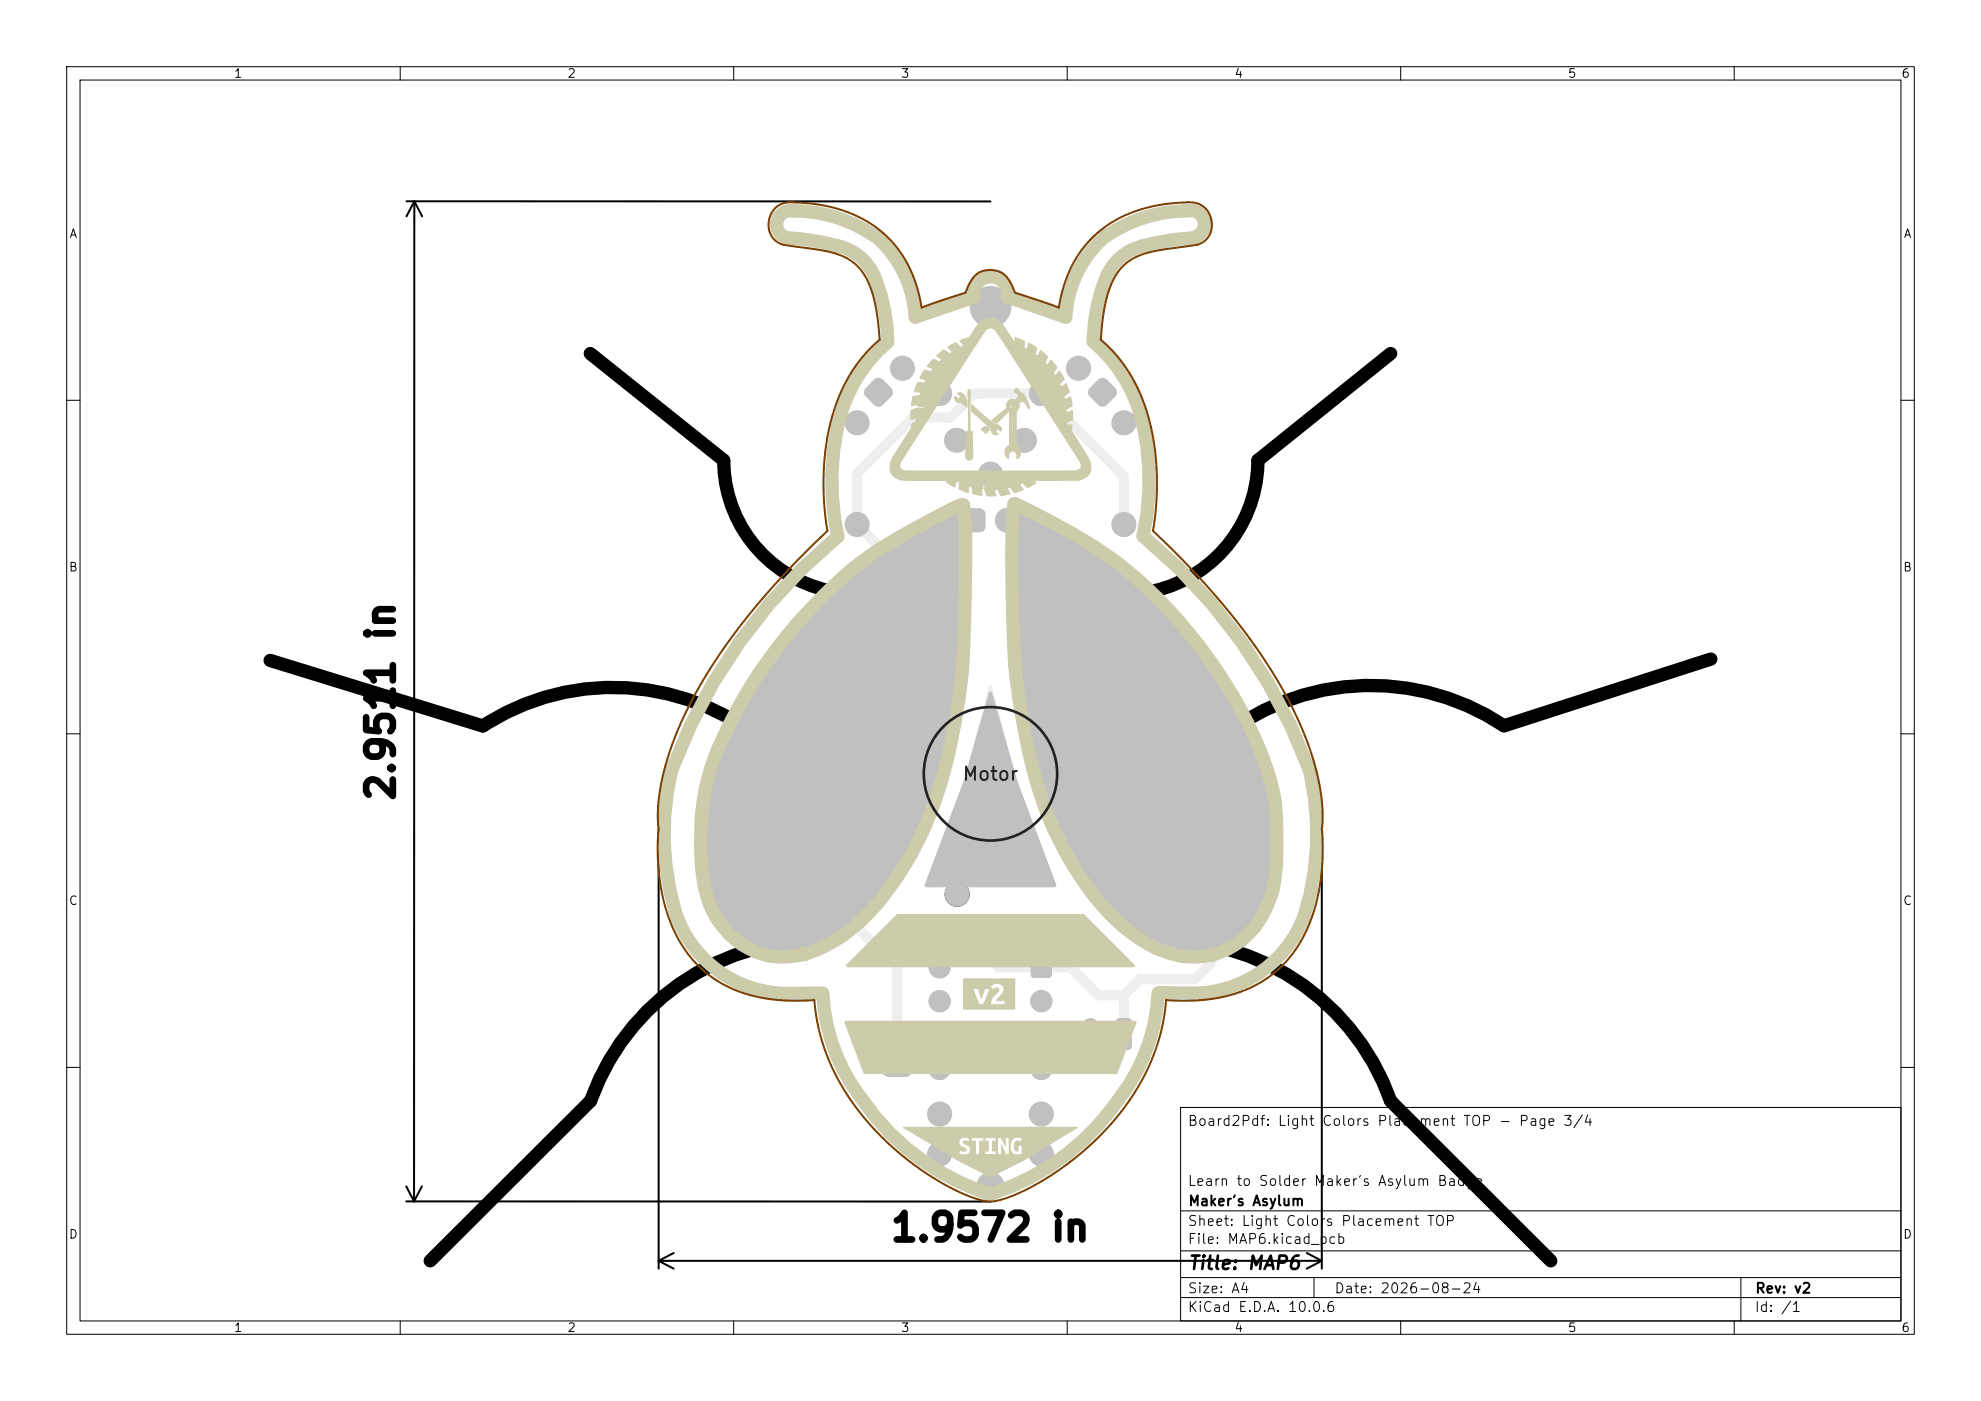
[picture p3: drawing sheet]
<svg xmlns="http://www.w3.org/2000/svg" width="297mm" height="210mm" viewBox="0 0 297 210" stroke-linecap="round" stroke-linejoin="round" font-family="sans-serif">
<path d="M88.5 53l20 16a20 20 0 0 0 18 19.9M208.5 53l-19.9 16a20.1 20.1 0 0 1-18.1 20M40.5 99l31.9 9.8M256.5 98.8l-31 10a36.1 36.1 0 0 0-47 6.1M72.4 108.8a35.7 35.7 0 0 1 46.1 6.2M122.5 141a36 36 0 0 0-34 24M174.5 141a36.1 36.1 0 0 1 34 24.1l24 23.9M88.6 165l-24.1 24" fill="none" stroke="#000" stroke-width="2"/>
<g fill="none" stroke="#000" stroke-width=".3">
<path d="M60.9 30.2h87.6M62.1 30.2v149.9M62.1 30.2l1.2 2.2M62.1 30.2l-1.2 2.2M98.7 124.2v66M198.2 124.2v66M60.9 177.8l1.2 2.3M63.3 177.8l-1.2 2.3M60.9 180.1h87.6M98.7 189h99.5M98.7 189l2.3 1.2M101 187.8l-2.3 1.2"/>
<path d="M195.9 187.8l2.3 1.2M198.2 189l-2.3 1.2"/>
</g>
<g fill="#eee" stroke="#eee" stroke-width=".15">
<circle cx="148.5" cy="46" r="3"/>
<circle cx="122.5" cy="141" r="2"/>
<circle cx="126.5" cy="89" r="2"/>
<circle cx="174.5" cy="141" r="2"/>
<circle cx="170.5" cy="89" r="2"/>
<circle cx="118.5" cy="115" r="2"/>
<circle cx="178.5" cy="115" r="2"/>
<circle cx="151" cy="78" r="1.8"/>
</g>
<path d="M144.4 76.5l.5-.3h2a.9 .9 0 0 1 .9 .9v1.8a.9 .9 0 0 1-.9 .9h-1.8a.9 .9 0 0 1-.9-.9v-2z" fill="#eee"/>
<g fill="#eee" stroke="#eee" stroke-width=".15">
<circle cx="148.5" cy="177.8" r="2.04"/>
<circle cx="128.5" cy="78.6" r="1.8"/>
<circle cx="128.5" cy="63.4" r="1.8"/>
</g>
<path d="M154.7 143.5l.3-.1h2.2a.5 .5 0 0 1 .5 .5v2.2a.5 .5 0 0 1-.5 .5h-2.2a.5 .5 0 0 1-.5-.5v-2.2z" fill="#eee"/>
<g fill="#eee" stroke="#eee" stroke-width=".15">
<circle cx="156.1" cy="150.1" r="1.6"/>
<circle cx="156.1" cy="155.2" r="1.6"/>
<circle cx="156.1" cy="160.2" r="1.6"/>
<circle cx="140.9" cy="160.2" r="1.6"/>
<circle cx="140.9" cy="155.2" r="1.6"/>
<circle cx="140.9" cy="150.1" r="1.6"/>
<circle cx="140.9" cy="145" r="1.6"/>
<circle cx="161.7" cy="55.2" r="1.8"/>
</g>
<path d="M164.7 56.9a.9 .9 0 0 1 1.2 0l1.3 1.3a.9 .9 0 0 1 0 1.2l-1.3 1.3a.9 .9 0 0 1-1.2 0l-1.3-1.3a.9 .9 0 0 1 0-1.2z" fill="#eee"/>
<g fill="#eee" stroke="#eee" stroke-width=".15">
<circle cx="143.4" cy="66" r="1.8"/>
<circle cx="148.5" cy="71.1" r="1.8"/>
<circle cx="153.6" cy="66" r="1.8"/>
<circle cx="168.5" cy="78.6" r="1.8"/>
<circle cx="168.5" cy="63.4" r="1.8"/>
<circle cx="156.1" cy="167" r="1.8"/>
<circle cx="140.9" cy="167" r="1.8"/>
<circle cx="156.1" cy="173" r="1.8"/>
<circle cx="140.9" cy="173" r="1.8"/>
</g>
<path d="M170.2 115h2.6" fill="none" stroke="#eee" stroke-width="5.2"/>
<path d="M126.9 112.9a1.3 1.3 0 0 1 1-.5h5.2a1.3 1.3 0 0 1 1.3 1.3v2.6a1.3 1.3 0 0 1-1.3 1.3h-5.2a1.3 1.3 0 0 1-1.3-1.3v-2.8z" fill="#eee"/>
<g fill="#eee" stroke="#eee" stroke-width=".15">
<circle cx="112.5" cy="132.6" r="1.8"/>
<circle cx="112.5" cy="123.4" r="1.8"/>
<circle cx="188.5" cy="120.4" r="1.8"/>
<circle cx="188.5" cy="135.6" r="1.8"/>
</g>
<path d="M112.1 128h.8" fill="none" stroke="#eee" stroke-width="3.6"/>
<path d="M163.5 153.8v2.4" fill="none" stroke="#eee" stroke-width="2.4"/>
<path d="M167.4 152.9l.4-.3h1.3a.6 .6 0 0 1 .6 .6v3.6a.6 .6 0 0 1-.6 .6h-1.2a.6 .6 0 0 1-.6-.6v-3.6z" fill="#eee"/>
<path d="M133.3 160.2h2.4" fill="none" stroke="#eee" stroke-width="2.4"/>
<path d="M132.4 154.1l.3-.1h3.6a.6 .6 0 0 1 .6 .6v1.2a.6 .6 0 0 1-.6 .6h-3.6a.6 .6 0 0 1-.6-.6v-1.3z" fill="#eee"/>
<circle cx="135.3" cy="55.2" r="1.8" fill="#eee" stroke="#eee" stroke-width=".15"/>
<g fill="#eee">
<path d="M129.8 58.2l1.3-1.3a.9 .9 0 0 1 1.2 0l1.3 1.3a.9 .9 0 0 1 0 1.2l-1.3 1.3a.9 .9 0 0 1-1.2 0l-1.3-1.3a.9 .9 0 0 1 0-1.2z"/>
<path d="M179.6 129.4l.4-.1h3a.5 .5 0 0 1 .5 .5v2.4a.5 .5 0 0 1-.5 .5h-3a.5 .5 0 0 1-.5-.5v-2.4z"/>
</g>
<path d="M181.2 126h.6" fill="none" stroke="#eee" stroke-width="3.4"/>
<g fill="#eee" stroke="#eee" stroke-width=".15">
<circle cx="156.1" cy="59" r="1.8"/>
<circle cx="140.9" cy="59" r="1.8"/>
</g>
<g fill="none" stroke="#eee" stroke-width=".5">
<path d="M141.9 79.6v2.6l-3 3v5.4l3.2 3.2v7.6l-4.2 4.2v13.2l-6.6 6.6v5.8l-2 2M154.7 78.6v2l1.4 1.4v1.4l-1.2 1.2v3.2l3 3v6.2l1.6 1.6v3.4l.2 .2M119.3 98.8h-1.6l-1 1v2.6l-5.2 5.2v1.4M125.7 94.4v-.4l-1.2-1.2h-2l-3.2 3.2v7.4l-2.6 2.6v.7l2.2 2.2v1.5l-.8 .8v.2M129.5 92v1l-1.4 1.4h-4.4l-1.6 1.6v1.2M137.4 83.5l-.5 .5v3.8l-2.8 2.8v2.4l2.8 2.8v3.6l-.6 .6M138.9 86.4h2.2l1.4 1.4v2M140.1 91.8l-1.6 1.6v6.4l-3.2 3.2h-3l-2 2v5.6M140.6 83.5h-3.6l-2.5 2.5M142.1 96.6l-2 2v2.4l-4.6 4.6h-1l-1.8 1.8v2l3.4 3.4v5l-2.2 2.2h-6.2M156.1 82.6h1.4l1.4 1.4v3.8l1.8 1.8v1.6l1.8 1.8v2.6l-1.4 1.4M156.4 89.3v.2l-2.3 2.3v1.6l.8 .8"/>
<path d="M157.9 94l-2.4 2.4v3.6l.8 .8v9l3.6 3.6h3.4l1.8 1.8v3.4l3.4 3.4v4.6l4 4h4.2l.6 .6v3.2l1.2 1.2M158.9 86.8h3.8l3.2 3.2v3l-1.4 1.4v4.8l-1.2 1.2v3.6l-.4 .4M164.5 96.8h1.2l1.4 1.4v4M165.9 91.2l3.2 3.2M169.1 94.4v5.8l2.8 2.8h6.8l2 2v3.6M169.1 94.4h3.2l1.2 1.2v4.2M173.5 97.2h-.2l-1.4 1.4v2.4l.4 .4h4.4M109.1 116.8l.4 .4v3.6l-.8 .8v6.8l-1.8 1.8v2.8l2 2v2.4l1.6 1.6h3.2l.6 .6v1M109.1 116.8l-2 2v6l.4 .4M112.9 109.6l-3.8 3.8v3.4M112.9 109.6h.2l1 1v.8l-2.6 2.6v2.4M113.7 105.4v3.4l-.8 .8"/>
<path d="M115.8 118.5v3l2.1 2.1v1.8M116.7 106.4h-.8l-.8 .8v1.6l.8 .8v2l-1.6 1.6v3.8l5.8 5.8v3l-1.6 1.6v5.4l-1 1v3l1 1v3.4M116.9 119.6l.4-.4h1.8l1 1M125.1 118.8h1.4l1.2 1.2M125.9 101h2.4l2.9 2.9h.2M127.7 120l-3 3v7.2l1.4 1.4M130.3 107.8l-2 2h-1.6l-1.6 1.6M130.9 120v2.6l-1 1h-1.4l-1.8 1.8v2.4l1.8 1.8v2M133.5 106.6h.6l1.4 1.4v1.8M139.5 104l1.4 1.4v3l-1 1v4.2M161 116.5h.2l1.1 1.1v2.6l3.2 3.2v2.2M161.9 113.4v2.2l-1.6 1.6v4.6l2.6 2.6v3.4"/>
<path d="M166.5 120h4.2l.6 .6M167.1 102.2l-.8 .8v3.2l-2.2 2.2h-2.4l-1.4 1.4v.8l1.4 1.4M167.1 102.2h.2l2.6 2.6M169.9 104.8v3.8l-1.6 1.6h-1.6l-1.6 1.6M169.9 104.8h3.2l1.6 1.6v1.6M171.7 104.8v3.8l2.8 2.8M175.5 103l2 2v1.8l-1 1v1.2l1.4 1.4h3.4l4.4 4.4v2.4l-1.8 1.8v4l2.2 2.2h2.8l.6 .6v4.4l-1 1M180.9 119.2v1.6l-2.6 2.6v3.2l-1 1v1.2M180.9 119.2h-3.2l-1.4 1.4v4.4l-.8 .8M182.3 111.4h3.4l1.8 1.8v2.2l.4 .4M183.7 112.8v3.6l-2.8 2.8M107.3 129.8h.8l1 1v2.8"/>
<path d="M117 122.7v.4l-.9 .9v4.6l1.2 1.2v1.6l-1 1v2.4l-.6 .6v4.2l1 1M118.5 129.2h.2l1 1v3.8l2.2 2.2M135.3 121.4v.4l1 1v2l-2.2 2.2v2l-.8 .8M170.5 128.6v3l.8 .8v2l-1.6 1.6M171.3 120.6v3l2.4 2.4v2.6M171.3 120.6h1.4l1.6 1.6v1.8M175.7 130.6v.2l-1.4 1.4v1.8l-3 3v1.4M187.5 125.2v1l-1.4 1.4v1.6l1 1v1.8l-2.2 2.2v4.8"/>
</g>
<path d="M168.5 78.6v-7.2l-12.4-12.4h-10l-3.6 3.6h-5.6l-8.4 8.4v7.6l3.4 3.4v13.3l-2.8 2.8h-3.7l-2.9 2.9v32l8 8h15.2l4 4h10.8l4.2 4.2h3.8M122.5 115h7.9M181.5 131v13.4l-2.4 2.4h-8.2l-2.4 2.4M134.5 141v14.2M168.5 149.2v5.8" fill="none" stroke="#eee" stroke-width="1.5"/>
<path d="M112.5 128v4.6" fill="none" stroke="#eee" stroke-width="2"/>
<path d="M148.3 102.8a.25 .25 0 0 1 .4 .1l3.8 14.1 5.9 15.8-.3 .2h-12.5a2.37 2.37 0 0 0-4.2 0h-2.5l-.3-.2v-.1l5.9-15.7z" fill="#eee"/>
<g fill="#fff" stroke="#fff" stroke-width=".15">
<circle cx="148.5" cy="46" r="2.04"/>
<circle cx="122.5" cy="141" r="1"/>
<circle cx="126.5" cy="89" r="1"/>
<circle cx="174.5" cy="141" r="1"/>
<circle cx="170.5" cy="89" r="1"/>
<circle cx="118.5" cy="115" r="1"/>
<circle cx="178.5" cy="115" r="1"/>
<circle cx="151" cy="78" r=".8"/>
<circle cx="146" cy="78" r=".8"/>
<circle cx="148.5" cy="177.8" r="1.02"/>
<circle cx="128.5" cy="78.6" r=".8"/>
<circle cx="128.5" cy="63.4" r=".8"/>
<circle cx="156.1" cy="145" r=".8"/>
<circle cx="156.1" cy="150.1" r=".8"/>
<circle cx="156.1" cy="155.2" r=".8"/>
<circle cx="156.1" cy="160.2" r=".8"/>
<circle cx="140.9" cy="160.2" r=".8"/>
<circle cx="140.9" cy="155.2" r=".8"/>
<circle cx="140.9" cy="150.1" r=".8"/>
<circle cx="140.9" cy="145" r=".8"/>
<circle cx="161.7" cy="55.2" r=".8"/>
<circle cx="165.3" cy="58.8" r=".8"/>
<circle cx="143.4" cy="66" r=".8"/>
<circle cx="148.5" cy="71.1" r=".8"/>
<circle cx="153.6" cy="66" r=".8"/>
<circle cx="168.5" cy="78.6" r=".8"/>
<circle cx="168.5" cy="63.4" r=".8"/>
<circle cx="156.1" cy="167" r=".8"/>
<circle cx="140.9" cy="167" r=".8"/>
<circle cx="156.1" cy="173" r=".8"/>
<circle cx="140.9" cy="173" r=".8"/>
<circle cx="112.5" cy="128" r=".9"/>
<circle cx="188.5" cy="120.4" r=".8"/>
<circle cx="188.5" cy="135.6" r=".8"/>
<circle cx="163.5" cy="155" r=".8"/>
<circle cx="168.5" cy="155" r=".8"/>
<circle cx="134.5" cy="160.2" r=".8"/>
<circle cx="134.5" cy="155.2" r=".8"/>
<circle cx="135.3" cy="55.2" r=".8"/>
<circle cx="131.7" cy="58.8" r=".8"/>
<circle cx="181.5" cy="131" r="1"/>
<circle cx="181.5" cy="126" r="1"/>
<circle cx="156.1" cy="59" r=".8"/>
<circle cx="140.9" cy="59" r=".8"/>
</g>
<g fill="#000" stroke="#000" stroke-width=".15">
<circle cx="127" cy="105.5" r="1.8"/>
<circle cx="160" cy="105.5" r="1.8"/>
<circle cx="143.5" cy="134" r="1.8"/>
</g>
<path d="M129.2 115h2.6M170.2 115h2.6" fill="none" stroke="#fff" stroke-width="2.6"/>
<path d="M111.5 119.8h2M111.5 136.2h2" fill="none" stroke="#000" stroke-width="2"/>
<path d="M112.5 122.9v1M112.5 132.1v1" fill="none" stroke="#fff" stroke-width="1.8"/>
<g fill="#c0c0c0" stroke="#c0c0c0" stroke-width=".15">
<circle cx="148.5" cy="46" r="3"/>
<circle cx="122.5" cy="141" r="2"/>
<circle cx="126.5" cy="89" r="2"/>
<circle cx="174.5" cy="141" r="2"/>
<circle cx="170.5" cy="89" r="2"/>
<circle cx="118.5" cy="115" r="2"/>
<circle cx="178.5" cy="115" r="2"/>
<circle cx="151" cy="78" r="1.8"/>
</g>
<path d="M144.4 76.5l.5-.3h2a.9 .9 0 0 1 .9 .9v1.8a.9 .9 0 0 1-.9 .9h-1.8a.9 .9 0 0 1-.9-.9v-2z" fill="#c0c0c0"/>
<g fill="#c0c0c0" stroke="#c0c0c0" stroke-width=".15">
<circle cx="148.5" cy="177.8" r="2.04"/>
<circle cx="128.5" cy="78.6" r="1.8"/>
<circle cx="128.5" cy="63.4" r="1.8"/>
</g>
<path d="M154.7 143.5l.3-.1h2.2a.5 .5 0 0 1 .5 .5v2.2a.5 .5 0 0 1-.5 .5h-2.2a.5 .5 0 0 1-.5-.5v-2.2z" fill="#c0c0c0"/>
<g fill="#c0c0c0" stroke="#c0c0c0" stroke-width=".15">
<circle cx="156.1" cy="150.1" r="1.6"/>
<circle cx="156.1" cy="155.2" r="1.6"/>
<circle cx="156.1" cy="160.2" r="1.6"/>
<circle cx="140.9" cy="160.2" r="1.6"/>
<circle cx="140.9" cy="155.2" r="1.6"/>
<circle cx="140.9" cy="150.1" r="1.6"/>
<circle cx="140.9" cy="145" r="1.6"/>
<circle cx="161.7" cy="55.2" r="1.8"/>
</g>
<path d="M164.7 56.9a.9 .9 0 0 1 1.2 0l1.3 1.3a.9 .9 0 0 1 0 1.2l-1.3 1.3a.9 .9 0 0 1-1.2 0l-1.3-1.3a.9 .9 0 0 1 0-1.2z" fill="#c0c0c0"/>
<g fill="#c0c0c0" stroke="#c0c0c0" stroke-width=".15">
<circle cx="143.4" cy="66" r="1.8"/>
<circle cx="148.5" cy="71.1" r="1.8"/>
<circle cx="153.6" cy="66" r="1.8"/>
<circle cx="168.5" cy="78.6" r="1.8"/>
<circle cx="168.5" cy="63.4" r="1.8"/>
<circle cx="156.1" cy="167" r="1.8"/>
<circle cx="140.9" cy="167" r="1.8"/>
<circle cx="156.1" cy="173" r="1.8"/>
<circle cx="140.9" cy="173" r="1.8"/>
<circle cx="160" cy="105.5" r="1.8"/>
<circle cx="127" cy="105.5" r="1.8"/>
<circle cx="143.5" cy="134" r="1.8"/>
</g>
<path d="M170.2 115h2.6" fill="none" stroke="#c0c0c0" stroke-width="5.2"/>
<path d="M126.9 112.9a1.3 1.3 0 0 1 1-.5h5.2a1.3 1.3 0 0 1 1.3 1.3v2.6a1.3 1.3 0 0 1-1.3 1.3h-5.2a1.3 1.3 0 0 1-1.3-1.3v-2.8z" fill="#c0c0c0"/>
<path d="M111.5 119.8h2M111.5 136.2h2" fill="none" stroke="#c0c0c0" stroke-width="2"/>
<g fill="#c0c0c0" stroke="#c0c0c0" stroke-width=".15">
<circle cx="112.5" cy="132.6" r="1.8"/>
<circle cx="112.5" cy="123.4" r="1.8"/>
<circle cx="188.5" cy="120.4" r="1.8"/>
<circle cx="188.5" cy="135.6" r="1.8"/>
</g>
<path d="M112.1 128h.8" fill="none" stroke="#c0c0c0" stroke-width="3.6"/>
<path d="M163.5 153.8v2.4" fill="none" stroke="#c0c0c0" stroke-width="2.4"/>
<path d="M167.4 152.9l.4-.3h1.3a.6 .6 0 0 1 .6 .6v3.6a.6 .6 0 0 1-.6 .6h-1.2a.6 .6 0 0 1-.6-.6v-3.6z" fill="#c0c0c0"/>
<path d="M133.3 160.2h2.4" fill="none" stroke="#c0c0c0" stroke-width="2.4"/>
<path d="M132.4 154.1l.3-.1h3.6a.6 .6 0 0 1 .6 .6v1.2a.6 .6 0 0 1-.6 .6h-3.6a.6 .6 0 0 1-.6-.6v-1.3z" fill="#c0c0c0"/>
<circle cx="135.3" cy="55.2" r="1.8" fill="#c0c0c0" stroke="#c0c0c0" stroke-width=".15"/>
<g fill="#c0c0c0">
<path d="M129.8 58.2l1.3-1.3a.9 .9 0 0 1 1.2 0l1.3 1.3a.9 .9 0 0 1 0 1.2l-1.3 1.3a.9 .9 0 0 1-1.2 0l-1.3-1.3a.9 .9 0 0 1 0-1.2z"/>
<path d="M179.6 129.4l.4-.1h3a.5 .5 0 0 1 .5 .5v2.4a.5 .5 0 0 1-.5 .5h-3a.5 .5 0 0 1-.5-.5v-2.4z"/>
</g>
<path d="M181.2 126h.6" fill="none" stroke="#c0c0c0" stroke-width="3.4"/>
<g fill="#c0c0c0" stroke="#c0c0c0" stroke-width=".15">
<circle cx="156.1" cy="59" r="1.8"/>
<circle cx="140.9" cy="59" r="1.8"/>
</g>
<g fill="#c0c0c0">
<path d="M152 75.7h.3l2.7 1.3a58.9 58.9 0 0 1 17 11.5l5 5a94.1 94.1 0 0 1 11.5 18l2 5.5 .9 8 .1 5-1 5-2 4-3.5 3-3.6 1.5h-4.4l-4-1.5a32.2 32.2 0 0 1-8-6.5l-3.5-4.5a52.1 52.1 0 0 1-7-17.5l-1-4-1.5-10.5v-6l-.5-11z"/>
<path d="M119.5 93.5a68.8 68.8 0 0 1 18-14.5l6.7-3.3h.2l.1 .1 .5 6.2-.5 11v6l-1 6.5a33.9 33.9 0 0 1-1.5 8 52.1 52.1 0 0 1-7 17.5 37 37 0 0 1-7.2 8l-4.3 3-4 1.5h-4.4l-3.6-1.5-3.5-3-2-4-1-5 .1-5 .9-8 2-5.5a146 146 0 0 1 6-10.5z"/>
<path d="M148.3 103.7a.25 .25 0 0 1 .4 .1l3.8 13.2 5.9 15.8-.3 .2h-19.4l-.1-.3 5.9-15.7z"/>
</g>
<path d="M135.5 169h26l-8.2 5-4.8 2.4-4.8-2.5-6.2-3.7h5.6v3.4h10.8v-3.4h-16.4z" fill="none" stroke="#cca" stroke-width=".2"/>
<path d="M135.5 169h26l-8.2 5-4.8 2.4-5.4-2.8h10.8v-3.4h-10.8v3.4z" fill="#cca"/>
<g fill="none" stroke="#cca" stroke-width="2">
<path d="M118.9 31.6a21.7 21.7 0 0 1 12.2 3.8M119 31.6a2.06 2.06 0 0 0-2.5 1.5 2.06 2.06 0 0 0 1.5 2.5 33.5 33.5 0 0 1 8.8 1.6 7.8 7.8 0 0 1 4.3 4.2M131.1 35.3a17.1 17.1 0 0 1 6.1 12.2l8.8-3a2.55 2.55 0 0 1 2.5-3M165.9 35.3a17.1 17.1 0 0 0-6.1 12.2l-8.8-3a2.55 2.55 0 0 0-2.5-3.1M178 31.6a2.06 2.06 0 0 1 2.5 1.5 2.06 2.06 0 0 1-1.5 2.5M178.1 31.6a21.7 21.7 0 0 0-12.2 3.8M179 35.6a31.7 31.7 0 0 0-9 1.7 7.8 7.8 0 0 0-4.1 4.1M131.1 41.4a26.6 26.6 0 0 1 2 9.9M133 51.3a22.6 22.6 0 0 0-7.5 13M163.9 51.2a22.6 22.6 0 0 1 7.6 13M165.9 41.4a26.5 26.5 0 0 0-2 9.9M125.5 64.2a39.1 39.1 0 0 0 .1 16.2"/>
<path d="M152.1 75.5l2.3 1.1 4.3 2.2 5.4 3.2 3.9 2.7 2.2 1.9 1.9 1.7 4.5 4.7 4 4.9 1.9 2.8 2.1 3.2 2.8 5.2 1.4 3 .9 2.5 .7 2.3 .7 2.8 .2 2 .1 3.2-.1 5.6-.3 2.3-.4 1.3-.8 2-1 1.8-.8 1.3-1.4 1.4-1.2 .9-1.5 .8-1.6 .6-1.2 .3-1.8 .2-1.9-.1-1.9-.4-1.8-.6-1.4-.7-1.7-1-1.9-1.5-1.5-1.3-1.4-1.4-1.8-2.1-1.7-2.4-1.4-2.2-1.2-2.1-1.5-2.9-1.8-4.4-1.6-5.3-1.3-5.9-1.1-7.1-.4-5-.3-10.6 .1-7.1zM171.5 64.2a39.1 39.1 0 0 1-.1 16.2M123.5 89.3l4.2-3.9 3.9-2.9 3.5-2.1 4.8-2.7 3.7-1.8 .6-.3 .2 .1 .3 3.6 .1 6.3-.3 11.6-.4 5.3-.9 5.8-1.3 5.8-1.4 4.9-1.7 4.5-2.1 4.5-2.5 4-2.7 3.5-1.7 1.8-1.5 1.4-1.7 1.4-1.3 .8-1.8 1-1.9 .8-1.3 .4-1.7 .3h-1.5l-1.5-.1-1.2-.3-1.4-.5-1.5-.8-1-.7-1.3-1.1-1.1-1.3-.8-1.1-.7-1.5-.9-2.9-.5-3.3-.1-5.2 .1-2.5 .2-1.8 .8-3.9 1.2-3.7 1.9-4 2.2-4.1 2.4-3.8 3.1-4.2 2.7-3.3zM125.6 80.4a82.8 82.8 0 0 0-24.9 35 40.9 40.9 0 0 0 .8 22 17.8 17.8 0 0 0 17.2 11.5l4.4-.1M171.4 80.4a82.8 82.8 0 0 1 24.9 35 40.5 40.5 0 0 1-.9 22.3 17.8 17.8 0 0 1-17.1 11.2l-4.4-.1M123.4 148.9a27.8 27.8 0 0 0 5.9 15.9M173.6 148.8a27.8 27.8 0 0 1-5.9 16M129.3 164.8a36.7 36.7 0 0 0 19.2 14.2M167.7 164.8a36.7 36.7 0 0 1-19.2 14.2"/>
</g>
<g fill="#cca" stroke="#cca" stroke-width=".15">
<circle cx="120.6" cy="143" r="1"/>
<circle cx="181.8" cy="143.1" r="1"/>
</g>
<path d="M147.2 64.2l.7-.4 .2 .3a.26 .26 0 0 1 .3 .2 .26 .26 0 0 1-.3 .3l-.2 .3a.47 .47 0 0 1-.6-.4l-.2-.2z" fill="none" stroke="#cca" stroke-width=".15"/>
<path d="M147.2 64.2l.7-.4 .2 .3a.26 .26 0 0 1 .3 .2 .26 .26 0 0 1-.3 .3l-.2 .3a.47 .47 0 0 1-.6-.4l-.2-.2z" fill="#cca"/>
<path d="M143.5 59a.86 .86 0 0 1 1.3 .8l.2 .2v1l-.9-.7a.8 .8 0 0 1-1-.8h.3a.31 .31 0 0 0 .5 .2 .31 .31 0 0 0-.2-.5z" fill="none" stroke="#cca" stroke-width=".15"/>
<path d="M143.5 59a.86 .86 0 0 1 1.3 .8l.2 .2v1l-.9-.7a.8 .8 0 0 1-1-.8h.3a.31 .31 0 0 0 .5 .2 .31 .31 0 0 0-.2-.5z" fill="#cca"/>
<path d="M148.8 63l2.1-1.7 .3 .4-.7 .7a2.78 2.78 0 0 1-1.3 1h-.1a.33 .33 0 0 1-.3-.4z" fill="none" stroke="#cca" stroke-width=".15"/>
<path d="M148.8 63l2.1-1.7 .3 .4-.7 .7a2.78 2.78 0 0 1-1.3 1h-.1a.33 .33 0 0 1-.3-.4z" fill="#cca"/>
<path d="M145.7 60.7l.4 .4a14.1 14.1 0 0 0 3.2 2.5 .69 .69 0 0 1 .7 .3 .69 .69 0 0 1 0 .7l-.5-.3-.1 .1-.1 .3 .4 .4a.78 .78 0 0 1-.9-.1 .78 .78 0 0 1-.3-.8l-2.9-2.6z" fill="none" stroke="#cca" stroke-width=".15"/>
<path d="M145.7 60.7l.4 .4a14.1 14.1 0 0 0 3.2 2.5 .69 .69 0 0 1 .7 .3 .69 .69 0 0 1 0 .7l-.5-.3-.1 .1-.1 .3 .4 .4a.78 .78 0 0 1-.9-.1 .78 .78 0 0 1-.3-.8l-2.9-2.6z" fill="#cca"/>
<path d="M152.2 58.4a.37 .37 0 0 1 .4-.1 .37 .37 0 0 1 .2 .3l.1 .2a1.64 1.64 0 0 1 1.1 1.2l.3 1.2h-.2l-.5-.8a.32 .32 0 0 0-.2-.3 .32 .32 0 0 0-.4 .2l-.9 .6a.31 .31 0 0 1-.5 0 .31 .31 0 0 1 .2-.5l.4-.3a.75 .75 0 0 0 .4-1l-.3-.1a.35 .35 0 0 1-.1-.6z" fill="none" stroke="#cca" stroke-width=".15"/>
<path d="M152.2 58.4a.37 .37 0 0 1 .4-.1 .37 .37 0 0 1 .2 .3l.1 .2a1.64 1.64 0 0 1 1.1 1.2l.3 1.2h-.2l-.5-.8a.32 .32 0 0 0-.2-.3 .32 .32 0 0 0-.4 .2l-.9 .6a.31 .31 0 0 1-.5 0 .31 .31 0 0 1 .2-.5l.4-.3a.75 .75 0 0 0 .4-1l-.3-.1a.35 .35 0 0 1-.1-.6z" fill="#cca"/>
<path d="M145.2 58.4a.25 .25 0 0 1 .3 .1 .25 .25 0 0 1 0 .3l-.1 5.9 .5 .1-.2 .3 .2 3.1a.57 .57 0 0 1-.5 .8 .57 .57 0 0 1-.6-.8l.2-3.1-.1-.3 .3-.1v-.2v-4.9l-.1-.6z" fill="none" stroke="#cca" stroke-width=".15"/>
<path d="M145.2 58.4a.25 .25 0 0 1 .3 .1 .25 .25 0 0 1 0 .3l-.1 5.9 .5 .1-.2 .3 .2 3.1a.57 .57 0 0 1-.5 .8 .57 .57 0 0 1-.6-.8l.2-3.1-.1-.3 .3-.1v-.2v-4.9l-.1-.6z" fill="#cca"/>
<path d="M151.1 60.2a.83 .83 0 0 1 1-.3v.1a1.31 1.31 0 0 0-.7 1 .62 .62 0 0 0 .6 .2 .62 .62 0 0 0 .5-.4l.3-.2v.5l-.4 .5v5.1a1.1 1.1 0 0 1 .7 1 1.1 1.1 0 0 1-.7 1l.1-.7-.5-.3a.28 .28 0 0 0-.2-.2 .28 .28 0 0 0-.3 .3l-.3 .2v.7a1.11 1.11 0 0 1-.5-1 1.11 1.11 0 0 1 .6-1v-1.9h.4l.1 1.9 .1-.1v-1.4v-2.8l-.1-.3v.3l-.1 2.4h-.4v-3.1a.99 .99 0 0 1-.2-1.5z" fill="none" stroke="#cca" stroke-width=".15"/>
<path d="M151.1 60.2a.83 .83 0 0 1 1-.3v.1a1.31 1.31 0 0 0-.7 1 .62 .62 0 0 0 .6 .2 .62 .62 0 0 0 .5-.4l.3-.2v.5l-.4 .5v5.1a1.1 1.1 0 0 1 .7 1 1.1 1.1 0 0 1-.7 1l.1-.7-.5-.3a.28 .28 0 0 0-.2-.2 .28 .28 0 0 0-.3 .3l-.3 .2v.7a1.11 1.11 0 0 1-.5-1 1.11 1.11 0 0 1 .6-1v-1.9h.4l.1 1.9 .1-.1v-1.4v-2.8l-.1-.3v.3l-.1 2.4h-.4v-3.1a.99 .99 0 0 1-.2-1.5z" fill="#cca"/>
<path d="M139.8 53.9h.1l.4 .1a.55 .55 0 0 0 .8 0 .38 .38 0 0 0-.4-.5l-.3-.2 1.1-.9 .7 .5a.29 .29 0 0 0 .4-.1 .29 .29 0 0 0-.1-.4l-.4-.3 .4-.3 .8-.4 .4 .3a.42 .42 0 0 0 .7 .2 .41 .41 0 0 0-.2-.5l-.3-.3 1.3-.5a4.8 4.8 0 0 0 1.2-1.7 2.32 2.32 0 0 1 2.2-1.2 2.32 2.32 0 0 1 2 1.4l1.6 2.4v-.9l1.4 .5v.7a.32 .32 0 0 0 0 .4 .32 .32 0 0 0 .4 0l.2-.8 .9 .5a.35 .35 0 0 1 .3 .3 .35 .35 0 0 1-.1 .4v.2a.31 .31 0 0 0 .1 .5 .31 .31 0 0 0 .4-.3l.2-.4 1.1 .9-.3 .7a.28 .28 0 0 0 .1 .4 .28 .28 0 0 0 .4-.2l.3-.4 .9 1-.5 .7a.29 .29 0 0 0 .1 .5 .29 .29 0 0 0 .4-.2l.4-.4 .7 1.3-.5 .4a.33 .33 0 0 0-.1 .6 .33 .33 0 0 0 .5-.2l.3-.2 .5 1.1a.32 .32 0 0 1-.3 .5 .47 .47 0 0 0-.4 .6 .89 .89 0 0 0 .9-.2l.2 1.4-.4 .2a.43 .43 0 0 0-.4 .6l.1 .1 .8-.2v1.4l-.9 .3v.2a.31 .31 0 0 0 .2 .3 .31 .31 0 0 0 .3-.1h.3a1.33 1.33 0 0 0 .4 1.6l1 1.6a6.6 6.6 0 0 1 1.5 2.9 1.93 1.93 0 0 1-1.9 2.2h-6.8l.4 .4-.9 .6-.3 .1-.5-.4a.32 .32 0 0 0-.3-.3 .32 .32 0 0 0-.3 .3l.4 .7-.6 .2a.68 .68 0 0 1-.7 .2l-.4-.5a.33 .33 0 0 0-.5-.2 .33 .33 0 0 0 .1 .6l.1 .3-1.4 .3-.3-.8a.29 .29 0 0 0-.5-.1 .29 .29 0 0 0 0 .4l.1 .5h-1.4l-.3-1 .2-1.3h-.3l-.2 1.3a.85 .85 0 0 0-.1 1l-1-.2a.38 .38 0 0 1-.4-.1 .38 .38 0 0 1 0-.4v-.4a.31 .31 0 0 0-.5-.2 .31 .31 0 0 0-.1 .4v.4l-1.2-.4-.2-.1v-.4a.46 .46 0 0 0-.2-.8 .41 .41 0 0 0-.4 .6v.3l-.6-.3-.6-.4v-.3h-5.6a2.93 2.93 0 0 1-2.8-1.1l-.2-.5 .1-.7h1.4a1.04 1.04 0 0 0 1.3 .9h24.7a.96 .96 0 0 0 1.1-.5 .96 .96 0 0 0-.3-1.2l-12.1-18.9a1.14 1.14 0 0 0-1.1-.8 1.14 1.14 0 0 0-1.1 .8l-9.9 15.4a27.6 27.6 0 0 0-2.6 4.3h-1.4l.3-1 2.9-4.6v-.5l.5-.3 .3-.5a.97 .97 0 0 0-.9 .1v-1.2a.32 .32 0 0 1 .4-.4 1.94 1.94 0 0 1 1.5-.1l.1-.2-.9-.1-.3-.2-.7 .1 .2-1.4 .6-.1a.34 .34 0 0 0 .5-.3 .34 .34 0 0 0-.5-.3h-.4l.5-1.4 .8 .1a.31 .31 0 0 0 .4-.3 .31 .31 0 0 0-.5-.3l-.4-.1 .5-.9a.4 .4 0 0 1 .2-.3 .4 .4 0 0 1 .5 .1 .44 .44 0 0 0 .4 .1 .44 .44 0 0 0 .3-.3l-.1-.2-.7-.3z" fill="none" stroke="#cca" stroke-width=".15"/>
<g fill="#cca">
<path d="M139.8 53.9h.1l.4 .1a.55 .55 0 0 0 .8 0 .38 .38 0 0 0-.4-.5l-.3-.2 1.1-.9 .7 .5a.29 .29 0 0 0 .4-.1 .29 .29 0 0 0-.1-.4l-.4-.3 .4-.3 .8-.4 .4 .3a.42 .42 0 0 0 .7 .2 .41 .41 0 0 0-.2-.5l-.3-.3 1.3-.5a4.8 4.8 0 0 0 1.2-1.7 2.32 2.32 0 0 1 2.2-1.2 2.32 2.32 0 0 1 2 1.4l1.6 2.4v-.9l1.4 .5v.7a.32 .32 0 0 0 0 .4 .32 .32 0 0 0 .4 0l.2-.8 .9 .5a.35 .35 0 0 1 .3 .3 .35 .35 0 0 1-.1 .4v.2a.31 .31 0 0 0 .1 .5 .31 .31 0 0 0 .4-.3l.2-.4 1.1 .9-.3 .7a.28 .28 0 0 0 .1 .4 .28 .28 0 0 0 .4-.2l.3-.4 .9 1-.5 .7a.29 .29 0 0 0 .1 .5 .29 .29 0 0 0 .4-.2l.4-.4 .7 1.3-.5 .4a.33 .33 0 0 0-.1 .6 .33 .33 0 0 0 .5-.2l.3-.2 .5 1.1a.32 .32 0 0 1-.3 .5 .47 .47 0 0 0-.4 .6 .89 .89 0 0 0 .9-.2l.2 1.4-.4 .2a.43 .43 0 0 0-.4 .6l.1 .1 .8-.2v1.4l-.9 .3v.2a.31 .31 0 0 0 .2 .3 .31 .31 0 0 0 .3-.1h.3a1.33 1.33 0 0 0 .4 1.6l1 1.6a6.6 6.6 0 0 1 1.5 2.9 1.93 1.93 0 0 1-1.9 2.2h-6.8l.4 .4-.9 .6-.3 .1-.5-.4a.32 .32 0 0 0-.3-.3 .32 .32 0 0 0-.3 .3l.4 .7-.6 .2a.68 .68 0 0 1-.7 .2l-.4-.5a.33 .33 0 0 0-.5-.2 .33 .33 0 0 0 .1 .6l.1 .3-1.4 .3-.3-.8a.29 .29 0 0 0-.5-.1 .29 .29 0 0 0 0 .4l.1 .5h-1.4l-.3-1 .2-1.3h-.3l-.2 1.3a.85 .85 0 0 0-.1 1l-1-.2a.38 .38 0 0 1-.4-.1 .38 .38 0 0 1 0-.4v-.4a.31 .31 0 0 0-.5-.2 .31 .31 0 0 0-.1 .4v.4l-1.2-.4-.2-.1v-.4a.46 .46 0 0 0-.2-.8 .41 .41 0 0 0-.4 .6v.3l-.6-.3-.6-.4v-.3h-5.6a2.93 2.93 0 0 1-2.8-1.1l-.2-.5 .1-.7h1.4a1.04 1.04 0 0 0 1.3 .9h24.7a.96 .96 0 0 0 1.1-.5 .96 .96 0 0 0-.3-1.2l-12.1-18.9a1.14 1.14 0 0 0-1.1-.8 1.14 1.14 0 0 0-1.1 .8l-9.9 15.4a27.6 27.6 0 0 0-2.6 4.3h-1.4l.3-1 2.9-4.6v-.5l.5-.3 .3-.5a.97 .97 0 0 0-.9 .1v-1.2a.32 .32 0 0 1 .4-.4 1.94 1.94 0 0 1 1.5-.1l.1-.2-.9-.1-.3-.2-.7 .1 .2-1.4 .6-.1a.34 .34 0 0 0 .5-.3 .34 .34 0 0 0-.5-.3h-.4l.5-1.4 .8 .1a.31 .31 0 0 0 .4-.3 .31 .31 0 0 0-.5-.3l-.4-.1 .5-.9a.4 .4 0 0 1 .2-.3 .4 .4 0 0 1 .5 .1 .44 .44 0 0 0 .4 .1 .44 .44 0 0 0 .3-.3l-.1-.2-.7-.3z"/>
<path d="M144.4 146.7h7.8v4.6h-7.8v-3h1.6l.9 2.2h.5l.9-2.2h-.6l-.6 1.5-.5-1.5h-2.2v-.4h4.2l.3 .4 .6-.3 .2 .1a.83 .83 0 0 1-.5 1.1 1.48 1.48 0 0 0-.6 1.3h2v-.5h-1.3l.5-.6a1.12 1.12 0 0 0 .4-1.7 1.27 1.27 0 0 0-1.6 .2h-4.2z"/>
<path d="M143.2 169.9h10.6v3.8h-10.6v-.8h.6l.3 .1a.88 .88 0 0 0 .9 0 .88 .88 0 0 0 .4-.8 1.84 1.84 0 0 0-1-.9v-.2a.72 .72 0 0 1 .8 0v-.1h1.1v2h.5v-2h1.5v1.6h-.6v.4h2.4v-1.6l.7 1.6h.4v-1.2h.3a1.11 1.11 0 0 0 .5 1.1 1.11 1.11 0 0 0 1.2 0v-1.2h-.5v.9a.69 .69 0 0 1-.7-.3 .69 .69 0 0 1 0-.7 .65 .65 0 0 1 .4-.6 .65 .65 0 0 1 .7 .1l.1-.4a1.09 1.09 0 0 0-1.2 0 1.09 1.09 0 0 0-.5 1.1h-.3v-1.2h-.4v1.5l-.8-1.5h-.4v2.4h-.3v-.4h-.6v-1.6h.6v-.4h-1.6v.4h-.3v-.4h-1.7v.4h-.5l.1-.3a.93 .93 0 0 0-1.5 .6 1.26 1.26 0 0 0 1 .8 .28 .28 0 0 1 .1 .3 .28 .28 0 0 1-.2 .2h-.3l-.5-.1-.1 .4h-.6z"/>
<path d="M126.9 144.6l7.7-7.6h27.8l7.7 7.6a.25 .25 0 0 1 0 .2 .25 .25 0 0 1-.2 .2h-42.8a.25 .25 0 0 1-.2-.2 .25 .25 0 0 1 0-.2z"/>
<path d="M126.7 153.1l43.4-.1 .3 .1v.2l-2.8 7.5-.3 .2h-37.6l-.3-.2-2.8-7.5z"/>
</g>
<circle cx="148.5" cy="116" r="10" fill="none" stroke="#222" stroke-width=".4"/>
<path d="M116.2 31.2l.9-.6 1.2-.3 2.5 .1 2.2 .3 2.2 .5 2 .7 1.9 .8 1.8 1 1.4 1.1 1.2 1.2 1.2 1.4 1 1.5 .8 1.6 .7 1.7 .6 1.9 .4 2 6.1-2.1a.83 .83 0 0 0 .7-.7l.7-1.3 .7-.9 .8-.4 1.3-.2 1.2 .2 .9 .5 .8 .9 .7 1.5a.44 .44 0 0 0 .5 .4l6.1 2.1 .4-1.9 .6-1.9 .7-1.7 .8-1.6 .9-1.5 1.1-1.3 1.3-1.3 1.4-1 1.6-1 1.8-.9 1.9-.7 2.1-.5 2.3-.3 2.8-.2 1.1 .2 1 .5 .5 .5 .3 .6 .3 .8 .1 .8-.1 .7-.2 .7-.4 .6-.5 .5-1 .5-5.6 .8-2.5 .6-2 1-.9 .6-.7 .8-1 1.7-.8 2.2-.6 2.7-.3 3.4a.84 .84 0 0 0 .5 .9l2.2 2.4 1.9 2.7 1.5 3.1 1.1 3.4 .8 3.7 .3 4.1v4.3l-.5 4.1a.55 .55 0 0 0 .4 .8l5.5 5.5 4.9 5.5 4.2 5.4 3.5 5.4 2.9 5.3 1.1 2.6 1 2.6 .8 2.5 .5 2.4 .4 2.4 .2 2.2-.1 2.4 .1 2.5v2.7l-.3 2.6-.5 2.5-.7 2.6-.9 2.4-1.2 2.1-1.3 1.9-1.6 1.7-1.8 1.4-2 1.2-2.2 .9-2.3 .7-2.6 .4-2.8 .2-2.9-.1a.32 .32 0 0 0-.4 .1 .32 .32 0 0 0 0 .4l-.3 2.4-.6 2.4-.7 2.3-.9 2.3-1.2 2.3-1.3 2.2-1.6 2.2-1.7 2.1-2 2.1-2.2 2-2.4 1.9-2.5 1.7-2.6 1.5-2.5 1.2-2.2 .8-1.6 .3-1.7-.3-2.2-.8-2.5-1.2-2.7-1.5-2.4-1.8-2.4-1.9-2.2-2-2-2.1-1.8-2.1-1.5-2.2-1.3-2.2-1.2-2.2-.9-2.4-.7-2.3-.6-2.4-.3-2.4a.26 .26 0 0 0 0-.4 .26 .26 0 0 0-.4 0l-3 .1-2.8-.2-2.6-.4-2.5-.8-2.2-.9-2-1.3-1.8-1.5-1.6-1.8-1.3-2-1.1-2.2-.9-2.5-.7-2.7-.4-2.6-.2-2.6 .1-4.3-.1-2.1 .1-2 .3-2.2 .5-2.3 .7-2.4 .9-2.5 2.2-4.9 3-5.2 3.5-5.2 4.1-5.2 4.8-5.3 5.4-5.3-.5-4.2-.1-4.4 .3-4.1 .8-3.9 1.2-3.5 1.5-3.1 1.9-2.8 2.3-2.4a.85 .85 0 0 0 .3-1.1l-.4-3.3-.5-2.6-.9-2.2-1-1.6-.7-.8-.8-.6-2-.9-2.5-.6-5.6-.8-.9-.5-.5-.4-.4-.6-.3-.6-.1-.7 .3-1.5 .3-.6z" fill="none" stroke="#804000" stroke-width=".3"/>
<g fill="none" stroke="#000" stroke-width=".15">
<path d="M10 10h277v190h-277zM12 12h273v186h-273zM60 10v2M110 10v2M160 10v2M210 10v2M260 10v2M10 60h2M285 60h2M10 110h2M285 110h2M10 160h2"/>
<path d="M285 160h2M177 166h108v32h-108zM60 198v2M110 198v2M160 198v2M177 194.5h108M177 191.5h108M177 187.5h108M177 181.5h108M197 191.5v3M210 198v2M260 198v2"/>
<path d="M261 191.5v6.5"/>
</g>
<g font-size="4">
<text x="60.1" y="120.3" transform="rotate(-90 60.1 120.3)">2.9511 in</text>
<text x="133.3" y="187">1.9572 in</text>
</g>
<text font-size="2" fill="#222" x="144.2" y="117.5">Motor</text>
<text font-size="2" x="178" y="190.8">Title: MAP6</text>
<g font-size="1.5">
<text x="178" y="169.1">Board2Pdf: Light Colors Placement TOP - Page 3/4</text>
<text x="178" y="178.1">Learn to Solder Maker's Asylum Badge</text>
<text x="178" y="184.1">Sheet: Light Colors Placement TOP</text>
<text x="178" y="181.1">Maker's Asylum</text>
<text x="178" y="186.8">File: MAP6.kicad_pcb</text>
<text x="178" y="197">KiCad E.D.A. 10.0.6</text>
<text x="178" y="194.2">Size: A4</text>
<text x="200" y="194.2">Date: 2026-08-24</text>
<text x="263" y="197">Id: /1</text>
<text x="263" y="194.2">Rev: v2</text>
</g>
<g font-size="1.3">
<text x="35" y="12">1</text>
<text x="85" y="12">2</text>
<text x="135" y="12">3</text>
<text x="185" y="12">4</text>
<text x="235" y="12">5</text>
<text x="285" y="12">6</text>
<text x="10.3" y="36">A</text>
<text x="285.3" y="36">A</text>
<text x="10.2" y="86">B</text>
<text x="285.2" y="86">B</text>
<text x="10.2" y="136">C</text>
<text x="285.2" y="136">C</text>
<text x="10.2" y="186">D</text>
<text x="285.2" y="186">D</text>
<text x="35" y="200">1</text>
<text x="85" y="200">2</text>
<text x="135" y="200">3</text>
<text x="185" y="200">4</text>
<text x="235" y="200">5</text>
<text x="285" y="200">6</text>
</g>
</svg>
